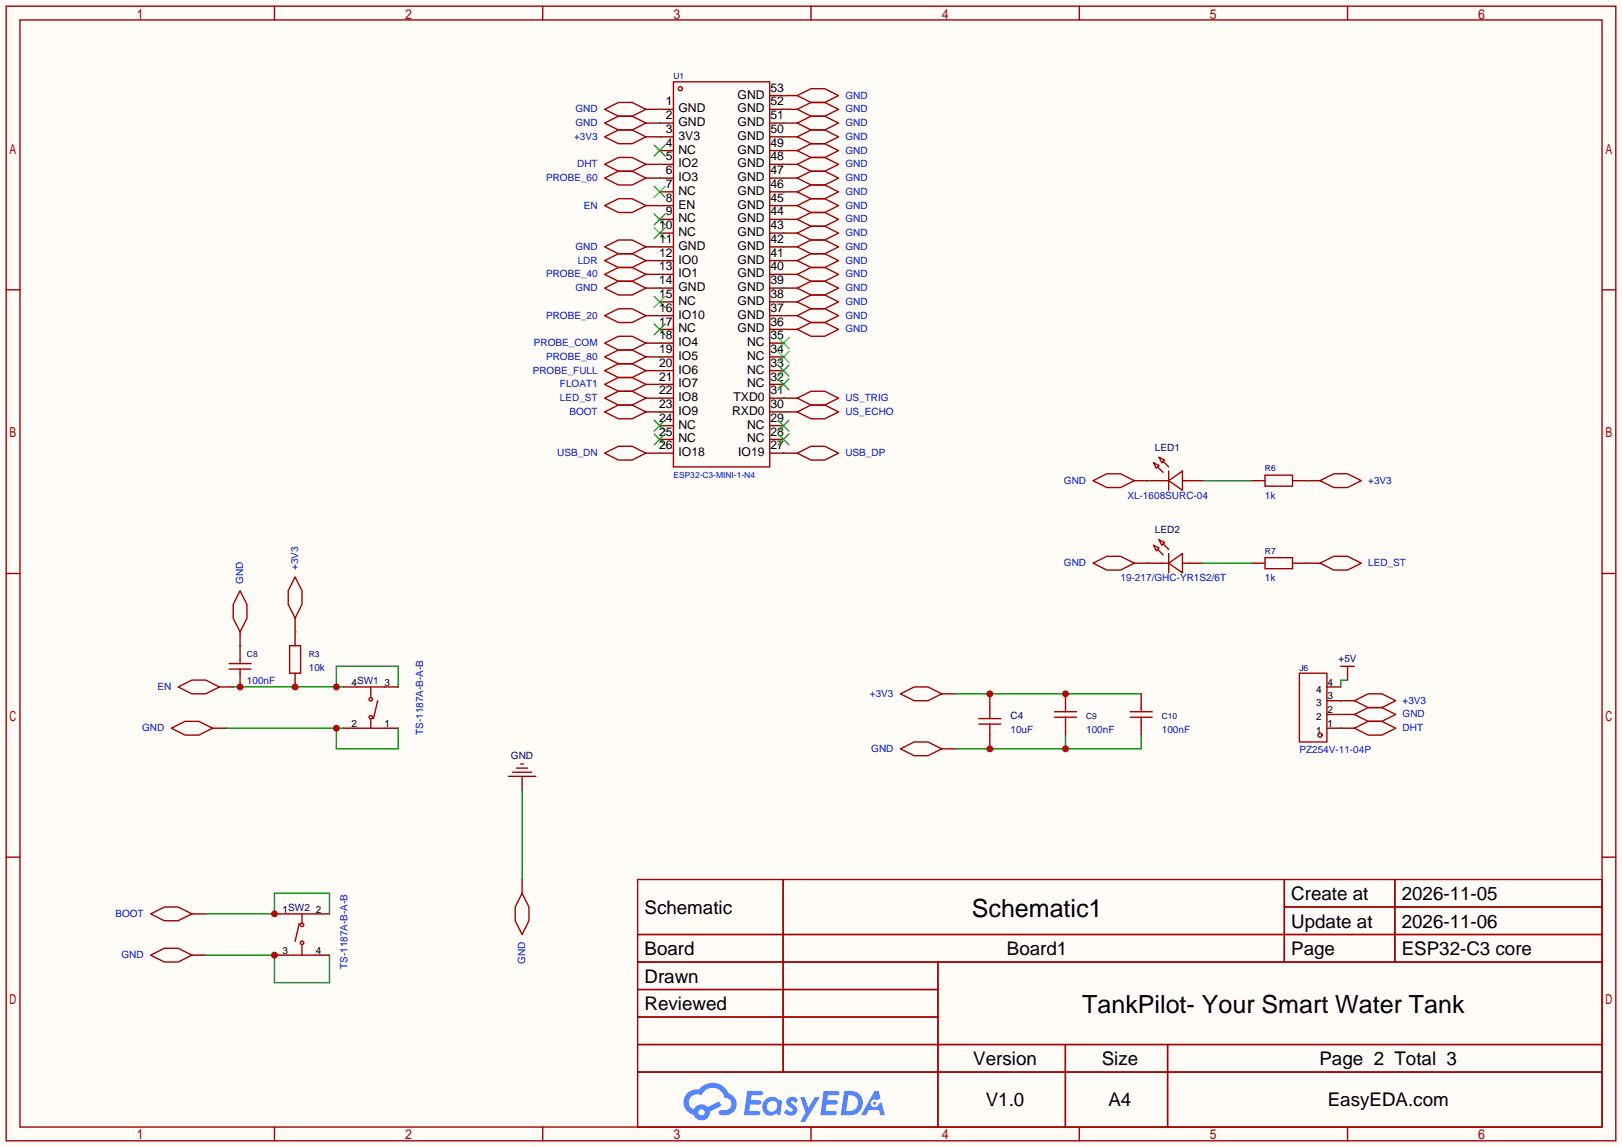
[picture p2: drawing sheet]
<svg xmlns="http://www.w3.org/2000/svg" width="299mm" height="212mm" viewBox="0 0 299 212" stroke-linecap="round" stroke-linejoin="round" font-family="sans-serif">
<path d="M0 0h299.5v211.8h-299.5z" fill="#fffcf7"/>
<g fill="none" stroke="#a10000" stroke-width=".25">
<path d="M1.1 1.1h297.2v209.6h-297.2zM3.7 3.7h292.1v204.5h-292.1zM50.7 1.1v2.6M100.2 1.1v2.6M149.7 1.1v2.6M199.3 1.1v2.6M248.8 1.1v2.6M1.1 53.5h2.6M295.8 53.5h2.5M1.1 105.9h2.6M295.8 105.9h2.5M1.1 158.3h2.6"/>
<path d="M295.8 158.3h2.5M117.7 162.4h178.1v45.8h-178.1zM117.7 172.6h178.1M117.7 177.7h178.1M144.6 162.4v35.6M173.2 177.7v30.5M237.1 162.4v15.3M237.1 167.5h58.7M257.5 162.4v15.3M117.7 182.8h55.5M117.7 192.9h178.1M117.7 187.8h55.5"/>
<path d="M117.7 198h178.1M196.7 192.9v15.3M215.6 192.9v15.3M50.7 208.2v2.5M100.2 208.2v2.5M149.7 208.2v2.5M199.3 208.2v2.5M248.8 208.2v2.5"/>
</g>
<g fill="#5487ff">
<path d="M145.5 202.8a1.3 1.3 0 0 1 1.8 .3l-.4 .6a.54 .54 0 0 0-.9-.2l.1 .2a1.58 1.58 0 0 1 1.1 1.6 1.43 1.43 0 0 1-2.5 .1l.5-.6a.64 .64 0 0 0 .5 .5 .64 .64 0 0 0 .7-.3l-.2-.2a1.6 1.6 0 0 1-1-1.6z"/>
<path d="M147.7 202.7h.9l.7 1.9 1.1-1.9h.9l-2.7 4.5h-.9l1-1.7z"/>
<path d="M138 201.5h1.6a1.31 1.31 0 0 1 1.2 .2 .4 .4 0 0 1-.3 .6h-1.8l-.1 .9h1.6a.4 .4 0 0 1 .4 .4 .4 .4 0 0 1-.4 .4h-1.7l-.2 1.2h.8a1.23 1.23 0 0 1 1.2 .2 .39 .39 0 0 1-.3 .6h-2.7z"/>
<path d="M152.1 201.5h1.6a1.32 1.32 0 0 1 1.3 .2 .39 .39 0 0 1-.4 .6h-1.7l-.2 .9h1.7a.4 .4 0 0 1 .3 .4 .4 .4 0 0 1-.4 .4h-1.7l-.2 1.2h.8a1.23 1.23 0 0 1 1.2 .2 .39 .39 0 0 1-.3 .6h-2.7z"/>
<path d="M161.5 201.5h.7l.4 1.3-.7 .4a.75 .75 0 0 0-1.1 .3 .75 .75 0 0 0 .5 1 .75 .75 0 0 0 .9-.6l.6-.3 .6 2.4h-.9l-.2-1h-1.9l-.5 1h-.9z"/>
<path d="M155.9 201.5l-.7 4.5h1.5a2.27 2.27 0 0 0 2.6-2.3 2.27 2.27 0 0 0-2.7-2.2zM156.6 202.3a1.5 1.5 0 0 1 1.8 1.5 1.5 1.5 0 0 1-1.9 1.4h-.3z"/>
<path d="M141.3 203.1a1.62 1.62 0 0 0-.4 2.1 1.62 1.62 0 0 0 2 .7l.4-.3 .3 .3 .5 .1 .3-2.5-.2-.3h-.4a1.58 1.58 0 0 0-2.5-.1zM141.9 203.6a.99 .99 0 0 1 1.6 .3 .99 .99 0 0 1-.9 1.4 .94 .94 0 0 1-1-.5 .94 .94 0 0 1 .3-1.2z"/>
<path d="M126.9 201.9a2.37 2.37 0 0 0 1.2 4 1.54 1.54 0 0 0 1.7 1 1.54 1.54 0 0 0 1.3-1.6l2.1-1.1-.5-.8-2 1.1a1.57 1.57 0 0 0-2.6 .4 1.5 1.5 0 0 1-.8-2.1 1.5 1.5 0 0 1 2.2-.5 2.23 2.23 0 0 1 2.3-1.4 2.23 2.23 0 0 1 2 1.8 1.16 1.16 0 0 1 1.2 1.1 1.16 1.16 0 0 1-1 1.3h-.7a.47 .47 0 0 0-.6 .3 .47 .47 0 0 0 .4 .6 2.23 2.23 0 0 0 2.3-.7 2.23 2.23 0 0 0 .4-2.3 2.16 2.16 0 0 0-1.3-1.1 3.2 3.2 0 0 0-5.4-.7l-1.2 .1zM129 205.4a.58 .58 0 0 1 1.1 0 .58 .58 0 0 1-1.1 0z"/>
<circle cx="161.5" cy="203.8" r=".28"/>
</g>
<g fill="none" stroke="#a10000" stroke-width=".25">
<path d="M124.3 15.1h17.8v71.1h-17.8zM147.2 17.7l2.5-1.3h2.6l2.5 1.3-2.5 1.2h-2.6zM111.6 20.2l2.6-1.3h2.5l2.6 1.3-2.6 1.3h-2.5zM111.6 25.3l2.6-1.3h2.5l2.6 1.3-2.6 1.2h-2.5zM111.6 22.7l2.6-1.2h2.5l2.6 1.2-2.6 1.3h-2.5zM111.6 38l2.6-1.3h2.5l2.6 1.3-2.6 1.2h-2.5zM111.6 30.4l2.6-1.3h2.5l2.6 1.3-2.6 1.2h-2.5zM111.6 32.9l2.6-1.3h2.5l2.6 1.3-2.6 1.3h-2.5zM147.2 38l2.5-1.3h2.6l2.5 1.3-2.5 1.2h-2.6zM147.2 27.8l2.5-1.3h2.6l2.5 1.3-2.5 1.3h-2.6zM147.2 35.4l2.5-1.2h2.6l2.5 1.2-2.5 1.3h-2.6zM147.2 32.9l2.5-1.3h2.6l2.5 1.3-2.5 1.3h-2.6z"/>
<path d="M147.2 22.7l2.5-1.2h2.6l2.5 1.2-2.5 1.3h-2.6zM147.2 20.2l2.5-1.3h2.6l2.5 1.3-2.5 1.3h-2.6zM147.2 30.4l2.5-1.3h2.6l2.5 1.3-2.5 1.2h-2.6zM147.2 25.3l2.5-1.3h2.6l2.5 1.3-2.5 1.2h-2.6zM111.6 53.2l2.6-1.3h2.5l2.6 1.3-2.6 1.3h-2.5zM111.6 45.6l2.6-1.3h2.5l2.6 1.3-2.6 1.3h-2.5zM111.6 48.1l2.6-1.2h2.5l2.6 1.2-2.6 1.3h-2.5zM111.6 50.7l2.6-1.3h2.5l2.6 1.3-2.6 1.2h-2.5zM111.6 58.3l2.6-1.3h2.5l2.6 1.3-2.6 1.3h-2.5zM147.2 48.1l2.5-1.2h2.6l2.5 1.2-2.5 1.3h-2.6zM147.2 43.1l2.5-1.3h2.6l2.5 1.3-2.5 1.2h-2.6zM147.2 40.5l2.5-1.3h2.6l2.5 1.3-2.5 1.3h-2.6z"/>
<path d="M147.2 55.8l2.5-1.3h2.6l2.5 1.3-2.5 1.2h-2.6zM147.2 53.2l2.5-1.3h2.6l2.5 1.3-2.5 1.3h-2.6zM147.2 45.6l2.5-1.3h2.6l2.5 1.3-2.5 1.3h-2.6zM147.2 50.7l2.5-1.3h2.6l2.5 1.3-2.5 1.2h-2.6zM147.2 58.3l2.5-1.3h2.6l2.5 1.3-2.5 1.3h-2.6zM111.6 63.4l2.6-1.3h2.5l2.6 1.3-2.6 1.2h-2.5zM111.6 65.9l2.6-1.3h2.5l2.6 1.3-2.6 1.3h-2.5zM111.6 68.5l2.6-1.3h2.5l2.6 1.3-2.6 1.2h-2.5zM111.6 71l2.6-1.3h2.5l2.6 1.3-2.6 1.3h-2.5zM111.6 73.5l2.6-1.2h2.5l2.6 1.2-2.6 1.3h-2.5zM111.6 76.1l2.6-1.3h2.5l2.6 1.3-2.6 1.2h-2.5zM147.2 60.8l2.5-1.2h2.6l2.5 1.2-2.5 1.3h-2.6z"/>
<path d="M147.2 73.5l2.5-1.2h2.6l2.5 1.2-2.5 1.3h-2.6zM147.2 76.1l2.5-1.3h2.6l2.5 1.3-2.5 1.2h-2.6zM111.6 83.7l2.6-1.3h2.5l2.6 1.3-2.6 1.3h-2.5zM147.2 83.7l2.5-1.3h2.6l2.5 1.3-2.5 1.3h-2.6zM213 85.5l1 .5-.5 .5zM213.7 86.2l1.1 1M214 84.5l1 .5-.5 .5zM214 99.7l1 .5-.5 .5zM214.5 88.8h1.3M214.8 85.2l1 1M215.8 88.8l2.5-1.8v3.6zM215.8 87v3.6"/>
<path d="M218.3 88.8h1.3M233.6 87.8h5v2h-5zM53.5 119.3h2v5h-2zM213 100.7l1 .5-.5 .5zM213.7 101.5l1.1 1M214.5 104h1.3M214.8 100.5l1 1M215.8 104l2.5-1.8v3.6zM215.8 102.2v3.6M218.3 104h1.3M233.6 103h5v2h-5zM32.9 126.9l2.5-1.3h2.6l2.5 1.3-2.5 1.2h-2.6z"/>
<path d="M42.3 123.6h4.1M42.3 122.6h4.1M44.3 121.8v.8M44.3 123.6v.7M65.9 126.9h5.1M65.9 134.5h5.1M68.5 126.9v1.8M68.5 132.7v1.8M69.7 129.4l-.7 3.3M180.7 132.7h4.1M180.7 133.7h4.1M182.8 130.7v2"/>
<path d="M182.8 133.7v2.1M194.7 132.5h4.1M194.7 131.4h4.1M196.7 130.7v.7M196.7 132.5v.7M208.7 132.5h4M208.7 131.4h4M210.7 130.7v.7M210.7 132.5v.7M239.9 124.3h5.1v12.7h-5.1zM53.2 176.4h5.1M53.2 168.8h5.1"/>
<path d="M55.2 170.6l-.7 3.3M55.8 168.8v1.8M55.8 174.6v1.8"/>
<circle cx="125.6" cy="16.4" r=".38"/>
<circle cx="68.5" cy="132.5" r=".32"/>
<circle cx="68.5" cy="129.2" r=".32"/>
<circle cx="243.7" cy="135.8" r=".38"/>
<circle cx="55.8" cy="174.1" r=".32"/>
<circle cx="55.8" cy="170.8" r=".32"/>
</g>
<g fill="none" stroke="#870000" stroke-width=".25">
<path d="M142.1 17.7h5.1M119.3 20.2h5M119.3 22.7h5M119.3 25.3h5M119.3 30.4h5M119.3 32.9h5M119.3 38h5M121.8 27.8h2.5M121.8 35.4h2.5M142.1 20.2h5.1M142.1 22.7h5.1M142.1 25.3h5.1"/>
<path d="M142.1 27.8h5.1M142.1 30.4h5.1M142.1 32.9h5.1M142.1 35.4h5.1M142.1 38h5.1M119.3 45.6h5M119.3 48.1h5M119.3 50.7h5M119.3 53.2h5M119.3 58.3h5M121.8 40.5h2.5M121.8 43.1h2.5"/>
<path d="M121.8 55.8h2.5M142.1 40.5h5.1M142.1 43.1h5.1M142.1 45.6h5.1M142.1 48.1h5.1M142.1 50.7h5.1M142.1 53.2h5.1M142.1 55.8h5.1M142.1 58.3h5.1M119.3 63.4h5M119.3 65.9h5M119.3 68.5h5"/>
<path d="M119.3 71h5M119.3 73.5h5M119.3 76.1h5M121.8 60.8h2.5M121.8 78.6h2.5M142.1 60.8h5.1M142.1 63.4h2.6M142.1 65.9h2.6M142.1 68.5h2.6M142.1 71h2.6M142.1 73.5h5.1M142.1 76.1h5.1"/>
<path d="M142.1 78.6h2.6M119.3 83.7h5M121.8 81.2h2.5M142.1 81.2h2.6M142.1 83.7h5.1M212 88.8h2.5M219.6 88.8h2.5M231 88.8h2.6M238.6 88.8h2.6M44.3 119.3v2.5M54.5 116.7v2.6M212 104h2.5"/>
<path d="M219.6 104h2.5M231 104h2.6M238.6 104h2.6M40.5 126.9h2.6M44.3 124.3v2.6M54.5 124.3v2.6M63.4 134.5h2.5M63.4 126.9h2.5M71 134.5h2.5M71 126.9h2.5M182.8 128.1v2.6M182.8 135.8v2.5"/>
<path d="M196.7 128.1v2.6M196.7 133.2v2.6M210.7 128.1v2.6M210.7 133.2v2.6M245 134.5h2.5M245 126.9h2.5M245 132h2.5M245 129.4h2.5M50.7 168.8h2.5M50.7 176.4h2.5M58.3 168.8h2.5M58.3 176.4h2.5"/>
</g>
<g fill="none" stroke="#3c3" stroke-width=".25">
<path d="M120.8 26.8l2 2M120.8 34.4l2 2M120.8 39.5l2 2M122.8 26.8l-2 2M122.8 34.4l-2 2M122.8 39.5l-2 2M120.8 42l2 2.1M120.8 54.7l2 2.1M120.8 59.8l2 2M122.8 42l-2 2.1M122.8 54.7l-2 2.1M122.8 59.8l-2 2"/>
<path d="M120.8 77.6l2 2M122.8 77.6l-2 2M143.6 77.6l2.1 2M143.6 70l2.1 2M143.6 67.4l2.1 2.1M143.6 64.9l2.1 2M143.6 62.4l2.1 2M145.7 77.6l-2.1 2M145.7 70l-2.1 2M145.7 67.4l-2.1 2.1M145.7 64.9l-2.1 2M145.7 62.4l-2.1 2"/>
<path d="M120.8 80.1l2 2.1M122.8 80.1l-2 2.1M143.6 80.1l2.1 2.1M145.7 80.1l-2.1 2.1"/>
</g>
<g fill="none" stroke="#008700" stroke-width=".25">
<path d="M144.7 17.7h.1M121.8 20.2h.1M121.8 22.7h.1M121.8 25.3h.1M121.8 38h.1M121.8 30.4h.1M121.8 32.9h.1M144.7 20.2h.1M144.7 22.7h.1M144.7 25.3h.1M144.7 27.8h.1M144.7 30.4h.1"/>
<path d="M144.7 32.9h.1M144.7 35.4h.1M144.7 38h.1M121.8 45.6h.1M121.8 53.2h.1M121.8 48.1h.1M121.8 50.7h.1M121.8 58.3h.1M144.7 40.5h.1M144.7 43.1h.1M144.7 45.6h.1M144.7 48.1h.1"/>
<path d="M144.7 50.7h.1M144.7 53.2h.1M144.7 55.8h.1M144.7 58.3h.1M121.8 63.4h.1M121.8 65.9h.1M121.8 68.5h.1M121.8 71h.1M121.8 73.5h.1M121.8 76.1h.1M144.7 60.8h.1M144.7 73.5h.1"/>
<path d="M144.7 76.1h.1M121.8 83.7h.1M144.7 83.7h.1M43.1 126.9h20.3M62.1 126.9v-3.8h11.4v3.8"/>
</g>
<g fill="#c00">
<circle cx="62.1" cy="126.9" r=".63"/>
<circle cx="54.5" cy="126.9" r=".63"/>
<circle cx="44.3" cy="126.9" r=".63"/>
</g>
<path d="M39.2 134.5h2.6M35.4 176.4h2.6M96.4 162.4v2.6" fill="none" stroke="#870000" stroke-width=".25"/>
<path d="M31.6 134.5l2.6-1.3h2.5l2.5 1.3-2.5 1.3h-2.5zM27.8 176.4l2.6-1.3h2.5l2.5 1.3-2.5 1.3h-2.5zM96.4 165l1.3 2.5v2.6l-1.3 2.5-1.3-2.5v-2.6z" fill="none" stroke="#a10000" stroke-width=".25"/>
<path d="M41.8 134.5h21.6M62.1 134.5v3.8h11.4v-3.8" fill="none" stroke="#008700" stroke-width=".25"/>
<circle cx="62.1" cy="134.5" r=".63" fill="#c00"/>
<path d="M241.2 88.8h2.5M44.3 116.7v2.6M54.5 114.2v2.5M173.9 128.1h2.5M247.5 132h2.6M247.5 134.5h2.6M247.5 129.4h2.6M96.4 143.4v2.5M35.4 168.8h2.6" fill="none" stroke="#870000" stroke-width=".25"/>
<path d="M243.7 88.8l2.6-1.3h2.5l2.5 1.3-2.5 1.2h-2.5zM44.3 109.1l1.3 2.5v2.6l-1.3 2.5-1.2-2.5v-2.6zM54.5 106.6l1.3 2.5v2.5l-1.3 2.6-1.3-2.6v-2.5zM166.2 128.1l2.6-1.2h2.5l2.6 1.2-2.6 1.3h-2.5zM250.1 132l2.5-1.3h2.5l2.6 1.3-2.6 1.2h-2.5zM250.1 134.5l2.5-1.3h2.5l2.6 1.3-2.6 1.3h-2.5zM250.1 129.4l2.5-1.3h2.5l2.6 1.3-2.6 1.3h-2.5zM93.9 143.4h5M94.6 142.6h3.6M95.4 141.9h2M96.1 141.1h.5M27.8 168.8l2.6-1.3h2.5l2.5 1.3-2.5 1.3h-2.5z" fill="none" stroke="#a10000" stroke-width=".25"/>
<path d="M44.3 119.3h.1M54.5 116.7h.1M96.4 145.9v16.5M38 168.8h12.7v-3.8h10.1v3.8" fill="none" stroke="#008700" stroke-width=".25"/>
<circle cx="50.7" cy="168.8" r=".63" fill="#c00"/>
<path d="M38 176.4h12.7v5.1h10.1v-5.1" fill="none" stroke="#008700" stroke-width=".25"/>
<circle cx="50.7" cy="176.4" r=".63" fill="#c00"/>
<path d="M212 88.8h.1M222.1 88.8h8.9M241.2 88.8h.1M212 104h.1M222.1 104h8.9M241.2 104h.1M176.4 128.1h34.3" fill="none" stroke="#008700" stroke-width=".25"/>
<path d="M209.4 88.8h2.6M209.4 104h2.6M241.2 104h2.5" fill="none" stroke="#870000" stroke-width=".25"/>
<path d="M201.8 88.8l2.5-1.3h2.6l2.5 1.3-2.5 1.2h-2.6zM201.8 104l2.5-1.3h2.6l2.5 1.3-2.5 1.3h-2.6zM243.7 104l2.6-1.3h2.5l2.5 1.3-2.5 1.3h-2.5z" fill="none" stroke="#a10000" stroke-width=".25"/>
<g fill="#c00">
<circle cx="182.8" cy="128.1" r=".63"/>
<circle cx="196.7" cy="128.1" r=".63"/>
</g>
<path d="M173.9 138.3h2.5" fill="none" stroke="#870000" stroke-width=".25"/>
<path d="M166.2 138.3l2.6-1.3h2.5l2.6 1.3-2.6 1.3h-2.5z" fill="none" stroke="#a10000" stroke-width=".25"/>
<path d="M196.7 135.8v2.5M210.7 135.8v2.5h-34.3" fill="none" stroke="#008700" stroke-width=".25"/>
<g fill="#c00">
<circle cx="182.8" cy="138.3" r=".63"/>
<circle cx="196.7" cy="138.3" r=".63"/>
</g>
<path d="M248.8 124.3v1.3" fill="none" stroke="#870000" stroke-width=".25"/>
<path d="M247.5 123.1h2.6M248.8 123.1v1.2" fill="none" stroke="#a10000" stroke-width=".25"/>
<path d="M247.5 129.4h.1M247.5 132h.1M247.5 134.5h.1M248.8 125.6h-1.3v1.3" fill="none" stroke="#008700" stroke-width=".25"/>
<g font-size="4.6">
<text x="179.4" y="169.4">Schematic1</text>
<text x="199.8" y="187.1">TankPilot- Your Smart Water Tank</text>
</g>
<g font-size="3.5">
<text x="238.4" y="166.2">Create at</text>
<text x="258.8" y="166.2">2026-11-05</text>
<text x="119" y="168.8">Schematic</text>
<text x="238.4" y="171.3">Update at</text>
<text x="258.8" y="171.3">2026-11-06</text>
<text x="119" y="176.4">Board</text>
<text x="185.9" y="176.4">Board1</text>
<text x="238.4" y="176.4">Page</text>
<text x="258.8" y="176.4">ESP32-C3 core</text>
<text x="119" y="181.5">Drawn</text>
<text x="119" y="186.6">Reviewed</text>
<text x="179.7" y="196.7">Version</text>
<text x="203.4" y="196.7">Size</text>
<text x="243.6" y="196.7">Page 2 Total 3</text>
<text x="182" y="204.3">V1.0</text>
<text x="204.7" y="204.3">A4</text>
<text x="245.1" y="204.3">EasyEDA.com</text>
</g>
<g font-size="2.2">
<text x="142.2" y="16.9">53</text>
<text x="123" y="19.5">1</text>
<text x="123" y="22">2</text>
<text x="125.3" y="20.7">GND</text>
<text x="125.3" y="23.3">GND</text>
<text x="136.2" y="23.3">GND</text>
<text x="136.2" y="20.7">GND</text>
<text x="136.2" y="18.2">GND</text>
<text x="142.2" y="22">51</text>
<text x="142.2" y="19.5">52</text>
<text x="123" y="24.6">3</text>
<text x="123" y="27.1">4</text>
<text x="123" y="29.6">5</text>
<text x="125.3" y="25.8">3V3</text>
<text x="125.3" y="28.4">NC</text>
<text x="136.2" y="28.4">GND</text>
<text x="136.2" y="25.8">GND</text>
<text x="142.2" y="29.6">48</text>
<text x="142.2" y="27.1">49</text>
<text x="142.2" y="24.6">50</text>
<text x="123" y="32.2">6</text>
<text x="123" y="34.7">7</text>
<text x="125.3" y="30.9">IO2</text>
<text x="125.3" y="33.4">IO3</text>
<text x="125.3" y="36">NC</text>
<text x="136.2" y="36">GND</text>
<text x="136.2" y="33.4">GND</text>
<text x="136.2" y="30.9">GND</text>
<text x="142.2" y="34.7">46</text>
<text x="142.2" y="32.2">47</text>
<text x="123" y="37.3">8</text>
<text x="123" y="39.8">9</text>
<text x="125.3" y="38.5">EN</text>
<text x="125.3" y="41.1">NC</text>
<text x="136.2" y="41.1">GND</text>
<text x="136.2" y="38.5">GND</text>
<text x="142.2" y="39.8">44</text>
<text x="142.2" y="37.3">45</text>
<text x="121.7" y="42.3">10</text>
<text x="121.7" y="44.9">11</text>
<text x="121.7" y="47.4">12</text>
<text x="125.3" y="43.6">NC</text>
<text x="125.3" y="46.1">GND</text>
<text x="136.2" y="46.1">GND</text>
<text x="136.2" y="43.6">GND</text>
<text x="142.2" y="47.4">41</text>
<text x="142.2" y="44.9">42</text>
<text x="142.2" y="42.3">43</text>
<text x="121.7" y="50">13</text>
<text x="121.7" y="52.5">14</text>
<text x="125.3" y="48.7">IO0</text>
<text x="125.3" y="51.2">IO1</text>
<text x="125.3" y="53.8">GND</text>
<text x="136.2" y="53.8">GND</text>
<text x="136.2" y="51.2">GND</text>
<text x="136.2" y="48.7">GND</text>
<text x="142.2" y="52.5">39</text>
<text x="142.2" y="50">40</text>
<text x="121.7" y="55">15</text>
<text x="121.7" y="57.6">16</text>
<text x="125.3" y="56.3">NC</text>
<text x="125.3" y="58.8">IO10</text>
<text x="136.2" y="58.8">GND</text>
<text x="136.2" y="56.3">GND</text>
<text x="142.2" y="57.6">37</text>
<text x="142.2" y="55">38</text>
<text x="121.7" y="60.1">17</text>
<text x="121.7" y="62.7">18</text>
<text x="121.7" y="65.2">19</text>
<text x="125.3" y="61.4">NC</text>
<text x="125.3" y="63.9">IO4</text>
<text x="136.2" y="61.4">GND</text>
<text x="137.9" y="63.9">NC</text>
<text x="142.2" y="65.2">34</text>
<text x="142.2" y="62.7">35</text>
<text x="142.2" y="60.1">36</text>
<text x="121.7" y="67.7">20</text>
<text x="121.7" y="70.3">21</text>
<text x="125.3" y="66.5">IO5</text>
<text x="125.3" y="69">IO6</text>
<text x="125.3" y="71.5">IO7</text>
<text x="137.9" y="71.5">NC</text>
<text x="137.9" y="69">NC</text>
<text x="137.9" y="66.5">NC</text>
<text x="142.2" y="70.3">32</text>
<text x="142.2" y="67.7">33</text>
<text x="121.7" y="72.8">22</text>
<text x="121.7" y="75.4">23</text>
<text x="121.7" y="77.9">24</text>
<text x="125.3" y="74.1">IO8</text>
<text x="125.3" y="76.6">IO9</text>
<text x="135.2" y="76.6">RXD0</text>
<text x="135.4" y="74.1">TXD0</text>
<text x="142.2" y="77.9">29</text>
<text x="142.2" y="75.4">30</text>
<text x="142.2" y="72.8">31</text>
<text x="121.7" y="80.4">25</text>
<text x="121.7" y="83">26</text>
<text x="125.3" y="79.2">NC</text>
<text x="125.3" y="81.7">NC</text>
<text x="137.9" y="81.7">NC</text>
<text x="137.9" y="79.2">NC</text>
<text x="142.2" y="83">27</text>
<text x="142.2" y="80.4">28</text>
<text x="125.3" y="84.2">IO18</text>
<text x="136.3" y="84.2">IO19</text>
</g>
<g font-size="1.8" fill="#00f">
<text x="106.3" y="20.7">GND</text>
<text x="106.3" y="23.3">GND</text>
<text x="156.1" y="23.3">GND</text>
<text x="156.1" y="20.7">GND</text>
<text x="156.1" y="18.2">GND</text>
<text x="106" y="25.8">+3V3</text>
<text x="156.1" y="28.4">GND</text>
<text x="156.1" y="25.8">GND</text>
<text x="100.8" y="33.4">PROBE_60</text>
<text x="106.6" y="30.9">DHT</text>
<text x="156.1" y="36">GND</text>
<text x="156.1" y="33.4">GND</text>
<text x="156.1" y="30.9">GND</text>
<text x="107.8" y="38.5">EN</text>
<text x="156.1" y="38.5">GND</text>
<text x="156.1" y="41.1">GND</text>
<text x="106.3" y="46.1">GND</text>
<text x="156.1" y="43.6">GND</text>
<text x="156.1" y="46.1">GND</text>
<text x="100.8" y="51.2">PROBE_40</text>
<text x="106.3" y="53.8">GND</text>
<text x="106.7" y="48.7">LDR</text>
<text x="156.1" y="48.7">GND</text>
<text x="156.1" y="53.8">GND</text>
<text x="156.1" y="51.2">GND</text>
<text x="100.8" y="58.8">PROBE_20</text>
<text x="156.1" y="56.3">GND</text>
<text x="156.1" y="58.8">GND</text>
<text x="98.6" y="63.9">PROBE_COM</text>
<text x="156.1" y="61.4">GND</text>
<text x="98.4" y="69">PROBE_FULL</text>
<text x="100.8" y="66.5">PROBE_80</text>
<text x="103.4" y="71.5">FLOAT1</text>
<text x="103.4" y="74.1">LED_ST</text>
<text x="105.1" y="76.6">BOOT</text>
<text x="156.1" y="74.1">US_TRIG</text>
<text x="156.1" y="76.6">US_ECHO</text>
<text x="102.9" y="84.2">USB_DN</text>
<text x="156.1" y="84.2">USB_DP</text>
<text x="196.4" y="89.3">GND</text>
<text x="252.6" y="89.3">+3V3</text>
<text x="208.2" y="92.1">XL-1608SURC-04</text>
<text x="233.6" y="92.1">1k</text>
<text x="44.9" y="107.8" transform="rotate(-90 44.9 107.8)">GND</text>
<text x="55" y="105.3" transform="rotate(-90 55 105.3)">+3V3</text>
<text x="196.4" y="104.6">GND</text>
<text x="206.9" y="107.4">19-217/GHC-YR1S2/6T</text>
<text x="233.6" y="107.4">1k</text>
<text x="252.6" y="104.6">LED_ST</text>
<text x="57" y="123.9">10k</text>
<text x="29.1" y="127.4">EN</text>
<text x="45.6" y="126.4">100nF</text>
<text x="160.6" y="128.7">+3V3</text>
<text x="259" y="130">+3V3</text>
<text x="26.2" y="135">GND</text>
<text x="78.2" y="135.8" transform="rotate(-90 78.2 135.8)">TS-1187A-B-A-B</text>
<text x="186.6" y="135.3">10uF</text>
<text x="200.5" y="135.3">100nF</text>
<text x="214.5" y="135.3">100nF</text>
<text x="259" y="132.5">GND</text>
<text x="259" y="135">DHT</text>
<text x="160.9" y="138.9">GND</text>
<text x="239.9" y="139.1">PZ254V-11-04P</text>
<text x="21.3" y="169.3">BOOT</text>
<text x="22.4" y="177">GND</text>
<text x="64.2" y="178.9" transform="rotate(-90 64.2 178.9)">TS-1187A-B-A-B</text>
<text x="96.9" y="178" transform="rotate(-90 96.9 178)">GND</text>
</g>
<g font-size="1.8" fill="#000080">
<text x="213.2" y="83.2">LED1</text>
<text x="213.2" y="98.5">LED2</text>
<text x="247.1" y="122.3">+5V</text>
<text x="186.6" y="132.8">C4</text>
<text x="94.3" y="140.1">GND</text>
</g>
<g font-size="1.8">
<text x="64.9" y="126.6">4SW1</text>
<text x="71" y="126.6">3</text>
<text x="243" y="130.5">3</text>
<text x="243" y="127.9">4</text>
<text x="245.1" y="131.7">2</text>
<text x="245.1" y="129.2">3</text>
<text x="245.1" y="126.6">4</text>
<text x="64.9" y="134.3">2</text>
<text x="71" y="134.3">1</text>
<text x="243" y="135.5">1</text>
<text x="243" y="133">2</text>
<text x="245.1" y="134.3">1</text>
<text x="52.2" y="168.6">1SW2</text>
<text x="58.3" y="168.6">2</text>
<text x="52.2" y="176.2">3</text>
<text x="58.3" y="176.2">4</text>
</g>
<g font-size="1.6" fill="#000080">
<text x="124.3" y="14.7">U1</text>
<text x="233.6" y="87">R6</text>
<text x="233.6" y="102.3">R7</text>
<text x="45.6" y="121.3">C8</text>
<text x="57" y="121.3">R3</text>
<text x="239.9" y="123.9">J6</text>
<text x="200.5" y="132.8">C9</text>
<text x="214.5" y="132.8">C10</text>
</g>
<text font-size="1.6" fill="#00f" x="124.3" y="88.3">ESP32-C3-MINI-1-N4</text>
</svg>
